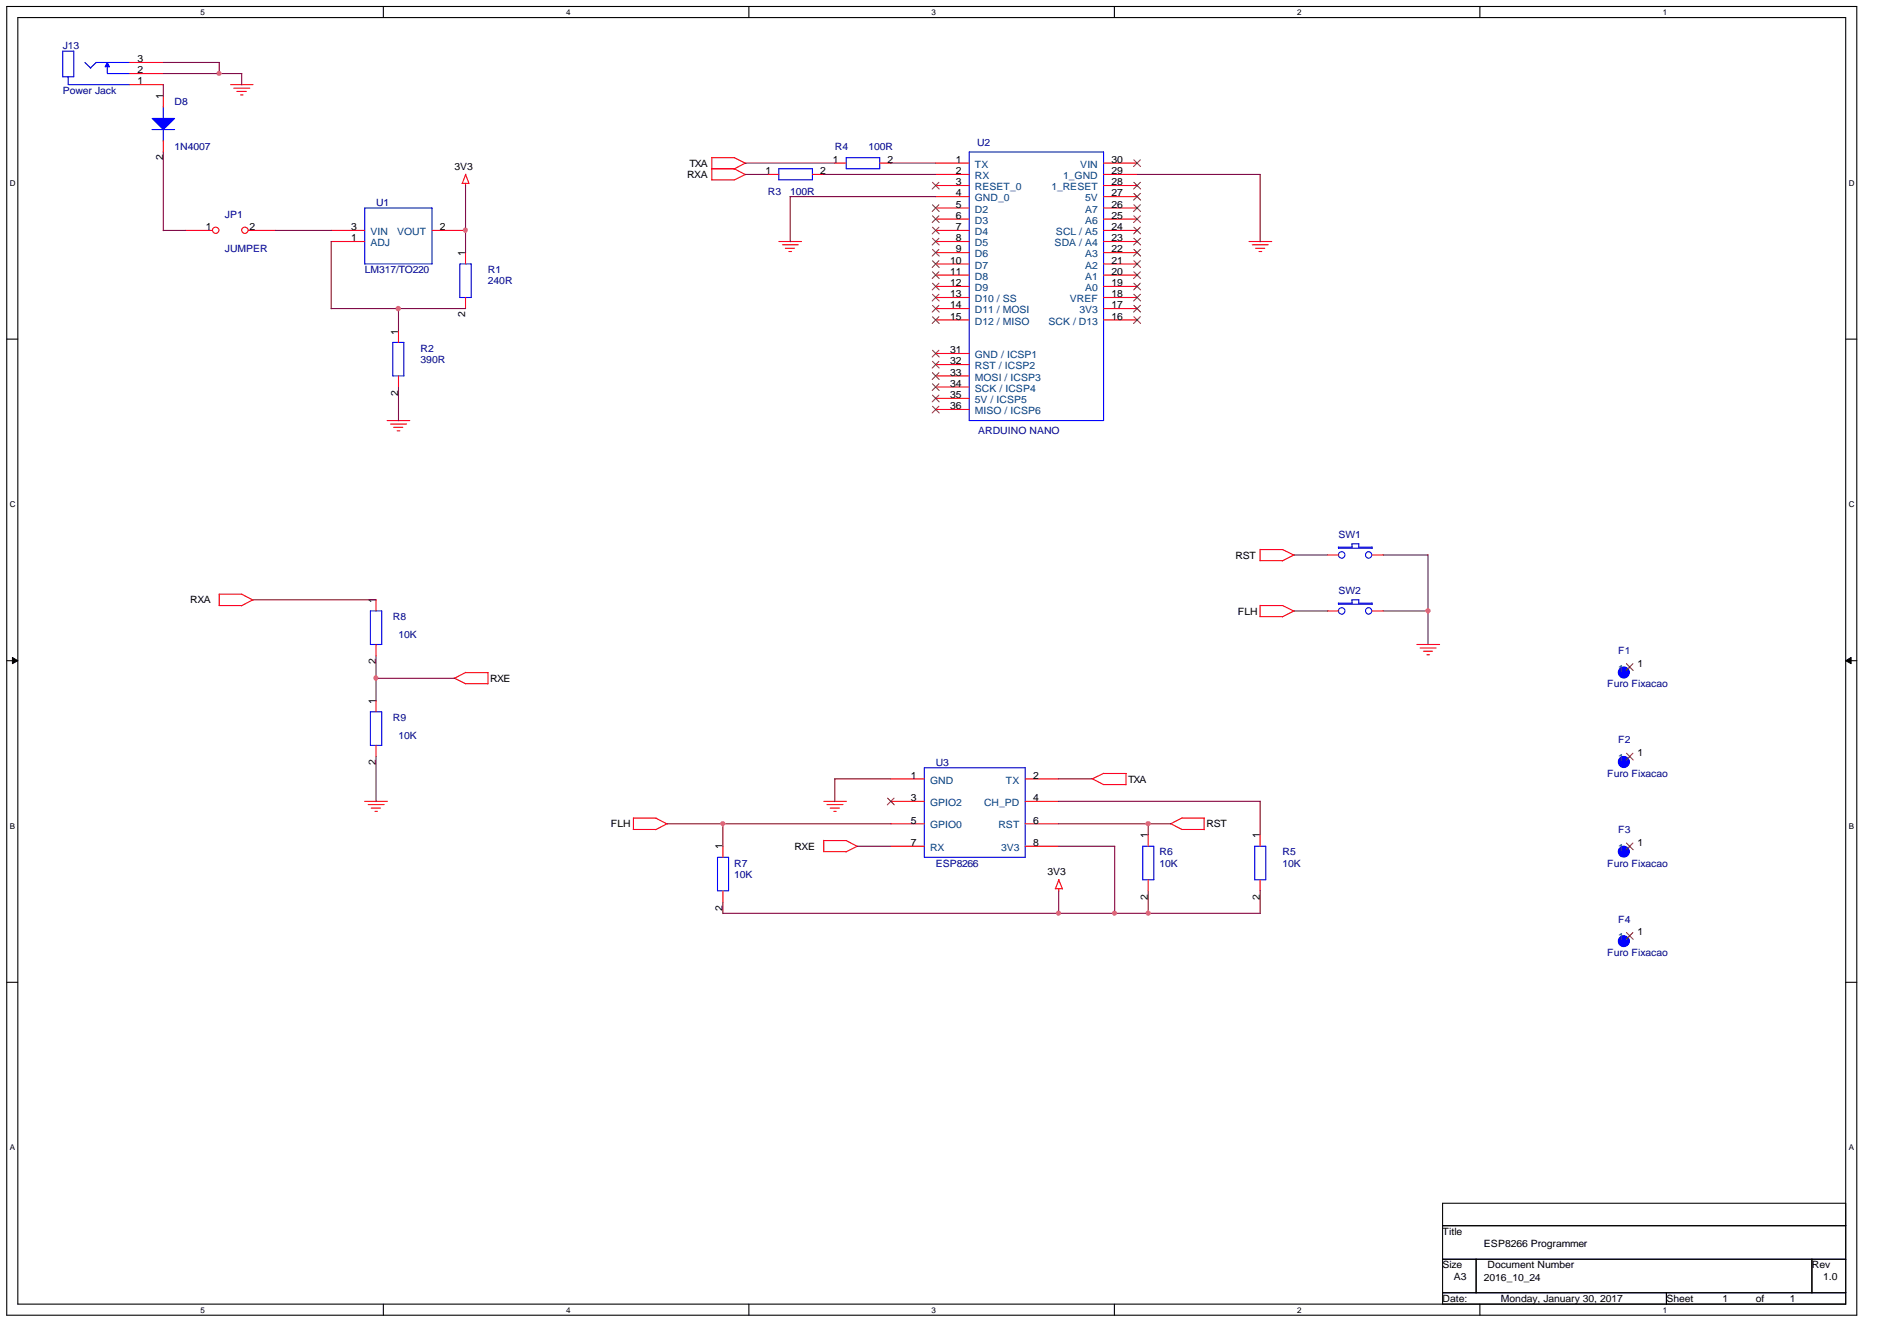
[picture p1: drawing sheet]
<svg xmlns="http://www.w3.org/2000/svg" width="297mm" height="210mm" viewBox="0 0 297 210" stroke-linecap="round" stroke-linejoin="round" font-family="sans-serif">
<path d="M1.1 1h289.6v204.9h-289.6zM2.8 2.8h286.2v201.3h-286.2z" fill="none" stroke="#000" stroke-width=".17"/>
<g fill="#fff">
<path d="M31.4 1.2h.7v1.4h-.7z"/>
<path d="M31.4 204.3h.7v1.4h-.7z"/>
</g>
<path d="M60 1v1.8M60 204.1v1.8" fill="none" stroke="#000" stroke-width=".17"/>
<g fill="#fff">
<path d="M88.6 1.2h.7v1.4h-.7z"/>
<path d="M88.6 204.3h.7v1.4h-.7z"/>
</g>
<path d="M117.3 1v1.8M117.3 204.1v1.8" fill="none" stroke="#000" stroke-width=".17"/>
<g fill="#fff">
<path d="M145.9 1.2h.7v1.4h-.7z"/>
<path d="M145.9 204.3h.7v1.4h-.7z"/>
</g>
<path d="M174.5 1v1.8M174.5 204.1v1.8" fill="none" stroke="#000" stroke-width=".17"/>
<g fill="#fff">
<path d="M203.1 1.2h.7v1.4h-.7z"/>
<path d="M203.1 204.3h.7v1.4h-.7z"/>
</g>
<path d="M231.7 1v1.8M231.7 204.1v1.8" fill="none" stroke="#000" stroke-width=".17"/>
<g fill="#fff">
<path d="M260.3 1.2h.7v1.4h-.7z"/>
<path d="M260.3 204.3h.7v1.4h-.7z"/>
<path d="M1.5 27.9h.9v1.4h-.9z"/>
<path d="M289.5 27.9h.9v1.4h-.9z"/>
<path d="M1.5 78.2h.9v1.4h-.9z"/>
<path d="M289.5 78.2h.9v1.4h-.9z"/>
</g>
<path d="M1.1 53.1h1.7M289 53.1h1.7" fill="none" stroke="#000" stroke-width=".17"/>
<g fill="#fff">
<path d="M1.5 128.6h.8v1.4h-.8z"/>
<path d="M289.5 128.6h.8v1.4h-.8z"/>
</g>
<path d="M1.1 103.4h1.7M289 103.4h1.7" fill="none" stroke="#000" stroke-width=".17"/>
<path d="M1.9 102.9l.9 .5-.9 .5zM289 103.4l.9-.5v1z" fill="#000"/>
<path d="M1.9 102.9l.9 .5-.9 .5zM289 103.4l.9-.5v1z" fill="none" stroke="#000" stroke-width=".16"/>
<g fill="#fff">
<path d="M1.5 178.9h.8v1.4h-.8z"/>
<path d="M289.5 178.9h.8v1.4h-.8z"/>
</g>
<path d="M1.1 153.8h1.7M289 153.8h1.7M225.9 188.3h63.1v15.8h-63.1zM225.9 191.9h63.1M225.9 197.1h63.1M231.1 197.1v5.3M283.7 197.1v5.3M225.9 202.4h63.1M260.9 202.4v1.7" fill="none" stroke="#000" stroke-width=".17"/>
<g fill="none" stroke="#f00" stroke-width=".17">
<path d="M36.1 13.3h3.5M36.6 13.8h2.5M37.1 14.3h1.5M37.7 14.9h.4M29.1 36.1h4.2M38.9 36.1h4.2M72.3 28.7h1.1M72.9 28.7v.4M72.9 27.3l.5 1.4M72.9 27.3l-.5 1.4M122 37.8h3.5M122.5 38.3h2.5"/>
<path d="M123 38.9h1.4M123.5 39.4h.4M146.5 37.8h5.3M146.5 25.5h5.3M146.5 27.3h5.3M146.5 29h5.3M146.5 30.8h5.3M146.5 32.6h5.3M146.5 34.3h5.3M146.5 36.1h5.3M146.5 39.5h5.3M172.8 37.8h5.3"/>
<path d="M172.8 25.5h5.3M172.8 27.3h5.3M172.8 29h5.3M172.8 30.8h5.3M172.8 32.6h5.3M172.8 34.3h5.3M172.8 36.1h5.3M172.8 39.5h5.3M195.6 37.8h3.5M196.1 38.3h2.5M196.6 38.9h1.4M197.1 39.4h.5"/>
<path d="M146.5 41.3h5.3M146.5 43.1h5.3M146.5 44.8h5.3M146.5 46.6h5.3M146.5 48.3h5.3M146.5 50.1h5.3M146.5 55.3h5.3M146.5 57.1h5.3M146.5 58.8h5.3M172.8 41.3h5.3M172.8 43.1h5.3M172.8 44.8h5.3"/>
<path d="M172.8 46.6h5.3M172.8 48.3h5.3M172.8 50.1h5.3M60.6 65.8h3.6M61.2 66.4h2.5M61.6 66.9h1.5M62.2 67.4h.4M146.5 60.6h5.3M146.5 62.4h5.3M146.5 64.1h5.3M221.9 100.9h3.5M222.4 101.4h2.5"/>
<path d="M222.9 101.9h1.4M223.4 102.5h.5M57.1 125.4h3.6M57.7 125.9h2.5M58.1 126.5h1.5M58.7 127h.4M129 125.4h3.5M129.5 125.9h2.5M130 126.5h1.4M130.6 127h.3M139.5 125.4h5.2M139.5 121.9h5.2"/>
<path d="M139.5 128.9h5.2M139.5 132.5h5.2M160.5 125.4h5.3M160.5 121.9h5.3M160.5 128.9h5.3M160.5 132.5h5.3M165.2 139.1h1.1M165.8 139.1v.4M165.8 137.7l.6 1.4M165.8 137.7l-.5 1.4"/>
<circle cx="33.8" cy="36" r=".5"/>
<circle cx="38.4" cy="36" r=".5"/>
</g>
<path d="M151.8 23.8h21v42h-21zM144.7 120.2h15.8v14h-15.8z" fill="none" stroke="#00f" stroke-width=".17"/>
<g fill="none" stroke="#804000" stroke-width=".16">
<path d="M146 28.5l1.1 1.1M146 32l1.1 1.1M146 33.8l1.1 1M146 35.6l1.1 1M146 37.3l1.1 1.1M146 39l1.1 1.1M147 28.5l-1 1.1M147 32l-1 1.1M147 33.8l-1 1M147 35.6l-1 1M147 37.3l-1 1.1M147 39l-1 1.1"/>
<path d="M177.5 39l1.1 1.1M177.5 37.3l1.1 1.1M177.5 35.6l1.1 1M177.5 33.8l1.1 1M177.5 32l1.1 1.1M177.5 30.3l1.1 1M177.5 28.5l1.1 1.1M177.5 25l1.1 1.1M178.6 39l-1.1 1.1M178.6 37.3l-1.1 1.1M178.6 35.6l-1.1 1M178.6 33.8l-1.1 1"/>
<path d="M178.6 32l-1.1 1.1M178.6 30.3l-1.1 1M178.6 28.5l-1.1 1.1M178.6 25l-1.1 1.1M146 40.8l1.1 1.1M146 42.5l1.1 1.1M146 44.3l1.1 1.1M146 46.1l1.1 1M146 47.8l1.1 1.1M146 49.6l1.1 1M146 54.8l1.1 1.1M146 56.6l1.1 1"/>
<path d="M146 58.3l1.1 1.1M147 40.8l-1 1.1M147 42.5l-1 1.1M147 44.3l-1 1.1M147 46.1l-1 1M147 47.8l-1 1.1M147 49.6l-1 1M147 56.6l-1 1M147 54.8l-1 1.1M147 58.3l-1 1.1M177.5 49.6l1.1 1M177.5 47.8l1.1 1.1"/>
<path d="M177.5 46.1l1.1 1M177.5 44.3l1.1 1.1M177.5 42.5l1.1 1.1M177.5 40.8l1.1 1.1M178.6 49.6l-1.1 1M178.6 47.8l-1.1 1.1M178.6 46.1l-1.1 1M178.6 44.3l-1.1 1.1M178.6 42.5l-1.1 1.1M178.6 40.8l-1.1 1.1M146 60.1l1.1 1M146 61.8l1.1 1.1"/>
<path d="M146 63.6l1.1 1M147 63.6l-1 1M147 61.8l-1 1.1M147 60.1l-1 1M139 124.9l1 1.1M140 124.9l-1.1 1.1"/>
</g>
<circle cx="254.3" cy="119.3" r=".87" fill="#00f"/>
<circle cx="254.3" cy="119.3" r=".87" fill="none" stroke="#00f" stroke-width=".17"/>
<path d="M255.2 118.4h.1" fill="none" stroke="#f00" stroke-width=".17"/>
<path d="M254.7 117.9l1 1.1M255.7 117.9l-1.1 1.1" fill="none" stroke="#804000" stroke-width=".16"/>
<circle cx="254.3" cy="133.3" r=".86" fill="#00f"/>
<g fill="none" stroke="#00f" stroke-width=".17">
<path d="M122 26.4h5.2v1.8h-5.2z"/>
<circle cx="254.3" cy="133.3" r=".86"/>
</g>
<path d="M120.2 27.3h1.8M127.2 27.3h1.8M255.2 132.5h.1" fill="none" stroke="#f00" stroke-width=".17"/>
<path d="M254.7 132l1 1M255.7 132l-1.1 1" fill="none" stroke="#804000" stroke-width=".16"/>
<path d="M23.8 18.5h3.5l-1.7 1.8z" fill="#00f"/>
<g fill="none" stroke="#00f" stroke-width=".17">
<path d="M23.8 18.5h3.5l-1.7 1.8zM25.6 16.8v1.8M23.8 20.3h3.5M25.6 20.3v1.8M132.5 24.7h5.2v1.7h-5.2zM209.5 94.4h2.2M209.6 94.6h5.3M209.6 94.4v.2M211.7 93.9h1.1M211.7 93.9v.5M212.7 94.4h2.1M212.8 93.9v.5"/>
<path d="M214.8 94.4v.2M112.3 134.2h1.8v5.2h-1.8zM178.9 132.5h1.8v5.2h-1.8zM196.5 132.5h1.7v5.2h-1.7z"/>
<circle cx="210.1" cy="95.6" r=".51"/>
<circle cx="214.3" cy="95.6" r=".5"/>
</g>
<path d="M25.6 15v1.8M25.6 22v1.8M130.7 25.5h1.8M137.7 25.5h1.8M207.9 95.6h1.7M214.8 95.6h1.8M113.2 132.5v1.7M113.2 139.4v1.8M179.8 130.7v1.8M179.8 137.7v1.7M197.3 130.7v1.8M197.3 137.7v1.7" fill="none" stroke="#f00" stroke-width=".17"/>
<circle cx="254.3" cy="147.3" r=".86" fill="#00f"/>
<circle cx="254.3" cy="147.3" r=".86" fill="none" stroke="#00f" stroke-width=".17"/>
<path d="M255.2 146.5h.1" fill="none" stroke="#f00" stroke-width=".17"/>
<path d="M254.7 146l1 1M255.7 146l-1.1 1" fill="none" stroke="#804000" stroke-width=".16"/>
<circle cx="254.3" cy="105.3" r=".87" fill="#00f"/>
<g fill="none" stroke="#00f" stroke-width=".17">
<path d="M9.8 8h1.8v4h-1.8zM10.7 12v1.3h9.6M13.3 9.8l.9 .9M16.8 9.8v1.7h3.5M20.4 9.8h-5.3l-1 .9M61.5 53.6h1.7v5.2h-1.7zM72 41.3h1.8v5.3h-1.8zM209.5 85.6h2.2M209.6 85.8h5.3M209.6 85.6v.3M211.7 85.1h1.1M211.7 85.1v.6"/>
<path d="M212.7 85.6h2.1M212.8 85.1v.5M214.8 85.6v.2"/>
<circle cx="210.1" cy="86.9" r=".51"/>
<circle cx="214.3" cy="86.9" r=".5"/>
<circle cx="254.3" cy="105.3" r=".87"/>
</g>
<path d="M72.9 39.5v1.8M62.4 51.8v1.8M62.4 58.8v1.8M72.9 46.6v1.7M207.9 86.9h1.7M214.8 86.9h1.8M255.2 104.4h.1" fill="none" stroke="#f00" stroke-width=".17"/>
<path d="M254.7 103.9l1 1M255.7 103.9l-1.1 1" fill="none" stroke="#804000" stroke-width=".16"/>
<path d="M16.8 9.8l.3 .7h-.6z" fill-rule="evenodd" fill="#00f"/>
<path d="M16.8 9.8l.3 .7h-.6zM57.1 32.6h10.5v8.7h-10.5zM58 95.6h1.8v5.3h-1.8zM58 111.4h1.8v5.3h-1.8z" fill="none" stroke="#00f" stroke-width=".17"/>
<g fill="none" stroke="#f00" stroke-width=".17">
<path d="M20.3 13.3h5.3M20.3 11.5h5.3M20.3 9.8h5.3M51.9 36.1h5.2M51.9 37.8h5.2M67.6 36.1h5.3M111.4 26.4h3.6M111.4 28.2h3.6M111.5 24.6v3.6M111.5 24.7h3.5M115 24.7l1.8 .9M115 26.4l1.8 .9"/>
<path d="M116.7 25.5l-1.8 1M116.7 27.3l-1.8 .9M34.3 94.8h3.5M34.3 93v1.8M34.3 93h3.6M37.8 93l1.8 .9M39.6 93.9l-1.8 .9M58.9 93.9v1.7M197.3 87.8h3.5M197.3 96.5h3.5M197.3 86v1.8M197.3 94.7v1.8"/>
<path d="M197.3 86h3.6M197.3 94.8h3.6M200.8 86l1.8 .9M200.8 94.8l1.8 .9M202.6 86.9l-1.8 .9M202.6 95.6l-1.8 1M58.9 100.9v1.8M58.9 109.6v1.8M58.9 116.7v1.7M71.1 106.1l1.8 .9M72.9 107h3.5M72.9 105.3h3.6"/>
<path d="M72.9 105.2l-1.7 1M76.4 105.3v1.8M99.1 129.8h3.6M99.2 128.1h3.5M99.2 128v1.8M102.7 128.1l1.8 .9M104.4 128.9l-1.7 1M128.9 133.3h3.6M129 131.5v1.8M129 131.6h3.5M132.5 131.6l1.8 .9M134.2 132.5l-1.7 .8"/>
<path d="M171 121.9l1.8 .9M172.8 122.8h3.5M172.8 121.1h3.6M172.8 121l-1.8 .9M176.3 121.1v1.8M183.3 128.9l1.8 .9M185 129.8h3.5M185.1 128.1h3.5M185.1 128l-1.8 .9M188.5 128.1v1.8"/>
</g>
<g fill="none" stroke="#800040" stroke-width=".17">
<path d="M25.6 13.3v1.8M25.6 11.5h12.3M25.6 9.8h8.8M34.3 9.8v1.8M37.8 11.5v1.8M25.6 23.8v12.3M25.6 36.1h3.5M43.1 36.1h8.8M51.9 37.8v10.5M72.9 29v10.6M116.7 27.3h3.6M116.7 25.5h14.1"/>
<path d="M123.7 30.8h22.8M123.7 30.8v7M129 27.3h17.6M139.4 25.5h7.1M178.1 27.3h19.3M197.3 27.3v10.5M51.9 48.3h21M62.4 48.3v3.5M62.4 60.6v5.3M39.6 93.9h19.3M202.6 86.9h5.3M202.6 95.6h5.3"/>
<path d="M216.6 86.9h7M216.6 95.6h7M223.6 86.8v14.1M58.8 106.2h12.4M58.9 102.7v7M58.9 118.4v7.1M104.4 128.9h35.1M113.2 128.9v3.6M130.7 121.9h8.8M130.7 121.9v3.6M134.2 132.5h5.3M165.7 121.9h5.3"/>
<path d="M165.7 125.4h31.6M165.8 132.5h8.8M165.8 128.9h17.5M165.8 139.4v3.6M174.5 132.5v10.5M179.8 128.9v1.8M179.8 139.4v3.6M197.3 125.4v5.3M197.3 139.4v3.6M113.2 141.2v1.8M113.2 143h84.2"/>
</g>
<circle cx="179.8" cy="128.9" r=".33" fill="#f0f"/>
<circle cx="179.8" cy="128.9" r=".33" fill="none" stroke="#f0f" stroke-width=".17"/>
<circle cx="113.2" cy="128.9" r=".32" fill="#f0f"/>
<circle cx="113.2" cy="128.9" r=".32" fill="none" stroke="#f0f" stroke-width=".17"/>
<circle cx="58.8" cy="106.1" r=".33" fill="#f0f"/>
<circle cx="58.8" cy="106.1" r=".33" fill="none" stroke="#f0f" stroke-width=".17"/>
<circle cx="62.3" cy="48.3" r=".34" fill="#f0f"/>
<circle cx="62.3" cy="48.3" r=".34" fill="none" stroke="#f0f" stroke-width=".17"/>
<circle cx="179.8" cy="142.9" r=".33" fill="#f0f"/>
<circle cx="179.8" cy="142.9" r=".33" fill="none" stroke="#f0f" stroke-width=".17"/>
<circle cx="174.5" cy="142.9" r=".32" fill="#f0f"/>
<circle cx="174.5" cy="142.9" r=".32" fill="none" stroke="#f0f" stroke-width=".17"/>
<circle cx="165.7" cy="142.9" r=".32" fill="#f0f"/>
<circle cx="165.7" cy="142.9" r=".32" fill="none" stroke="#f0f" stroke-width=".17"/>
<circle cx="223.6" cy="95.6" r=".33" fill="#f0f"/>
<circle cx="223.6" cy="95.6" r=".33" fill="none" stroke="#f0f" stroke-width=".17"/>
<circle cx="34.3" cy="11.5" r=".32" fill="#f0f"/>
<circle cx="34.3" cy="11.5" r=".32" fill="none" stroke="#f0f" stroke-width=".17"/>
<circle cx="72.9" cy="36" r=".33" fill="#f0f"/>
<circle cx="72.9" cy="36" r=".33" fill="none" stroke="#f0f" stroke-width=".17"/>
<g font-size="1.6" fill="#000080">
<text x="9.8" y="7.7">J13</text>
<text x="9.8" y="14.7">Power Jack</text>
<text x="27.3" y="16.5">D8</text>
<text x="27.3" y="23.5">1N4007</text>
<text x="130.7" y="23.5">R4</text>
<text x="136" y="23.5">100R</text>
<text x="153" y="22.8">U2</text>
<text x="35.2" y="34.2">JP1</text>
<text x="58.9" y="32.2">U1</text>
<text x="120.2" y="30.5">R3</text>
<text x="123.7" y="30.5">100R</text>
<text x="35.2" y="39.4">JUMPER</text>
<text x="57.1" y="42.8">LM317/TO220</text>
<text x="76.4" y="42.8">R1</text>
<text x="76.4" y="44.5">240R</text>
<text x="65.9" y="55">R2</text>
<text x="65.9" y="56.8">390R</text>
<text x="153.2" y="68">ARDUINO NANO</text>
<text x="209.6" y="84.3">SW1</text>
<text x="209.6" y="93">SW2</text>
<text x="61.5" y="97.1">R8</text>
<text x="62.4" y="99.9">10K</text>
<text x="251.7" y="107.6">Furo Fixacao</text>
<text x="253.4" y="102.3">F1</text>
<text x="61.5" y="112.9">R9</text>
<text x="62.4" y="115.7">10K</text>
<text x="146.5" y="119.8">U3</text>
<text x="253.4" y="116.4">F2</text>
<text x="251.7" y="121.6">Furo Fixacao</text>
<text x="253.4" y="130.4">F3</text>
<text x="115" y="135.6">R7</text>
<text x="115" y="137.4">10K</text>
<text x="146.5" y="135.6">ESP8266</text>
<text x="181.6" y="133.9">R6</text>
<text x="181.6" y="135.6">10K</text>
<text x="200.8" y="133.9">R5</text>
<text x="200.8" y="135.6">10K</text>
<text x="251.7" y="135.6">Furo Fixacao</text>
<text x="251.7" y="149.6">Furo Fixacao</text>
<text x="253.4" y="144.4">F4</text>
</g>
<g font-size="1.6">
<text x="21.5" y="11.5">2</text>
<text x="21.5" y="9.7">3</text>
<text x="21.5" y="13.2">1</text>
<text x="25.5" y="15.5" transform="rotate(-90 25.5 15.5)">1</text>
<text x="25.5" y="25.1" transform="rotate(-90 25.5 25.1)">2</text>
<text x="71.2" y="26.6">3V3</text>
<text x="107.6" y="27.9">RXA</text>
<text x="107.9" y="26.1">TXA</text>
<text x="119.8" y="27.3">1</text>
<text x="128.4" y="27.3">2</text>
<text x="130.4" y="25.5">1</text>
<text x="139" y="25.5">2</text>
<text x="149.6" y="25.5">1</text>
<text x="149.6" y="27.3">2</text>
<text x="149.6" y="29">3</text>
<text x="174" y="29">28</text>
<text x="174" y="27.3">29</text>
<text x="174" y="25.5">30</text>
<text x="149.6" y="30.7">4</text>
<text x="149.6" y="32.5">5</text>
<text x="149.6" y="34.2">6</text>
<text x="174" y="34.2">25</text>
<text x="174" y="32.5">26</text>
<text x="174" y="30.7">27</text>
<text x="32.2" y="36">1</text>
<text x="39.1" y="36">2</text>
<text x="55" y="36">3</text>
<text x="55" y="37.8">1</text>
<text x="68.9" y="36">2</text>
<text x="72.9" y="40.1" transform="rotate(-90 72.9 40.1)">1</text>
<text x="148.8" y="41.3">10</text>
<text x="149.6" y="36">7</text>
<text x="149.6" y="37.8">8</text>
<text x="149.6" y="39.5">9</text>
<text x="174" y="41.3">21</text>
<text x="174" y="39.5">22</text>
<text x="174" y="37.8">23</text>
<text x="174" y="36">24</text>
<text x="148.8" y="43">11</text>
<text x="148.8" y="44.8">12</text>
<text x="148.8" y="46.5">13</text>
<text x="174" y="46.5">18</text>
<text x="174" y="44.8">19</text>
<text x="174" y="43">20</text>
<text x="62.4" y="52.4" transform="rotate(-90 62.4 52.4)">1</text>
<text x="72.9" y="49.7" transform="rotate(-90 72.9 49.7)">2</text>
<text x="148.8" y="48.3">14</text>
<text x="148.8" y="50">15</text>
<text x="174" y="50">16</text>
<text x="174" y="48.3">17</text>
<text x="148.8" y="55.3">31</text>
<text x="148.8" y="57">32</text>
<text x="148.8" y="58.8">33</text>
<text x="62.4" y="61.9" transform="rotate(-90 62.4 61.9)">2</text>
<text x="148.8" y="60.5">34</text>
<text x="148.8" y="62.3">35</text>
<text x="148.8" y="64.1">36</text>
<text x="193.5" y="87.5">RST</text>
<text x="29.8" y="94.4">RXA</text>
<text x="58.8" y="94.4" transform="rotate(-90 58.8 94.4)">1</text>
<text x="193.8" y="96.2">FLH</text>
<text x="58.8" y="104" transform="rotate(-90 58.8 104)">2</text>
<text x="76.7" y="106.7">RXE</text>
<text x="256.4" y="104.4">1</text>
<text x="58.8" y="110.2" transform="rotate(-90 58.8 110.2)">1</text>
<text x="58.8" y="119.8" transform="rotate(-90 58.8 119.8)">2</text>
<text x="256.4" y="118.4">1</text>
<text x="142.6" y="121.9">1</text>
<text x="142.6" y="125.4">3</text>
<text x="161.8" y="121.9">2</text>
<text x="161.8" y="125.4">4</text>
<text x="176.7" y="122.5">TXA</text>
<text x="95.7" y="129.5">FLH</text>
<text x="142.6" y="128.9">5</text>
<text x="161.8" y="128.9">6</text>
<text x="179.7" y="131.2" transform="rotate(-90 179.7 131.2)">1</text>
<text x="188.9" y="129.5">RST</text>
<text x="197.3" y="131.2" transform="rotate(-90 197.3 131.2)">1</text>
<text x="113.2" y="133" transform="rotate(-90 113.2 133)">1</text>
<text x="124.4" y="133">RXE</text>
<text x="142.6" y="132.4">7</text>
<text x="161.8" y="132.4">8</text>
<text x="164" y="137">3V3</text>
<text x="256.4" y="132.4">1</text>
<text x="113.2" y="142.5" transform="rotate(-90 113.2 142.5)">2</text>
<text x="179.7" y="140.8" transform="rotate(-90 179.7 140.8)">2</text>
<text x="197.3" y="140.8" transform="rotate(-90 197.3 140.8)">2</text>
<text x="256.4" y="146.4">1</text>
<text x="225.9" y="193.3">Title</text>
<text x="232.4" y="195.2">ESP8266 Programmer</text>
<text x="225.9" y="198.5">Size</text>
<text x="225.9" y="203.8">Date:</text>
<text x="227.7" y="200.3">A3</text>
<text x="232.4" y="200.5">2016_10_24</text>
<text x="232.9" y="198.5">Document Number</text>
<text x="235" y="203.8">Monday, January 30, 2017</text>
<text x="260.9" y="203.8">Sheet</text>
<text x="269.7" y="203.8">1</text>
<text x="275" y="203.8">of</text>
<text x="280.2" y="203.8">1</text>
<text x="283.7" y="198.5">Rev</text>
<text x="285.5" y="200.3">1.0</text>
</g>
<g font-size="1.6" fill="#004080">
<text x="152.7" y="26.2">TX</text>
<text x="152.7" y="28">RX</text>
<text x="152.7" y="29.8">RESET_0</text>
<text x="164.6" y="29.8">1_RESET</text>
<text x="166.5" y="28">1_GND</text>
<text x="169.2" y="26.2">VIN</text>
<text x="152.7" y="31.5">GND_0</text>
<text x="152.7" y="33.3">D2</text>
<text x="152.7" y="35">D3</text>
<text x="169.9" y="35">A6</text>
<text x="169.9" y="33.3">A7</text>
<text x="169.9" y="31.5">5V</text>
<text x="58" y="36.8">VIN</text>
<text x="58" y="38.5">ADJ</text>
<text x="62.2" y="36.8">VOUT</text>
<text x="152.7" y="36.8">D4</text>
<text x="152.7" y="38.5">D5</text>
<text x="152.7" y="40.3">D6</text>
<text x="165.1" y="38.5">SDA / A4</text>
<text x="165.4" y="36.8">SCL / A5</text>
<text x="169.9" y="40.3">A3</text>
<text x="152.7" y="42">D7</text>
<text x="152.7" y="43.8">D8</text>
<text x="152.7" y="45.6">D9</text>
<text x="152.7" y="47.3">D10 / SS</text>
<text x="167.5" y="47.3">VREF</text>
<text x="169.9" y="45.6">A0</text>
<text x="169.9" y="43.8">A1</text>
<text x="169.9" y="42">A2</text>
<text x="152.7" y="49">D11 / MOSI</text>
<text x="152.7" y="50.8">D12 / MISO</text>
<text x="164.2" y="50.8">SCK / D13</text>
<text x="169" y="49">3V3</text>
<text x="152.7" y="56">GND / ICSP1</text>
<text x="152.7" y="57.8">RST / ICSP2</text>
<text x="152.7" y="59.6">MOSI / ICSP3</text>
<text x="152.7" y="61.3">SCK / ICSP4</text>
<text x="152.7" y="63.1">5V / ICSP5</text>
<text x="152.7" y="64.8">MISO / ICSP6</text>
<text x="253.4" y="105.1">1</text>
<text x="253.4" y="119.1">1</text>
<text x="145.6" y="122.6">GND</text>
<text x="157.5" y="122.6">TX</text>
<text x="145.6" y="126.2">GPIO2</text>
<text x="145.6" y="129.7">GPIO0</text>
<text x="154.1" y="126.2">CH_PD</text>
<text x="156.3" y="129.7">RST</text>
<text x="145.6" y="133.2">RX</text>
<text x="156.8" y="133.2">3V3</text>
<text x="253.4" y="133.2">1</text>
<text x="253.4" y="147.2">1</text>
</g>
<g font-size="1.3">
<text x="31.4" y="2.4">5</text>
<text x="88.6" y="2.4">4</text>
<text x="145.9" y="2.4">3</text>
<text x="203.1" y="2.4">2</text>
<text x="260.3" y="2.4">1</text>
<text x="1.5" y="29">D</text>
<text x="289.5" y="29">D</text>
<text x="1.5" y="79.4">C</text>
<text x="289.5" y="79.4">C</text>
<text x="1.5" y="129.7">B</text>
<text x="289.5" y="129.7">B</text>
<text x="1.5" y="180">A</text>
<text x="289.5" y="180">A</text>
<text x="31.4" y="205.5">5</text>
<text x="88.6" y="205.5">4</text>
<text x="145.9" y="205.5">3</text>
<text x="203.1" y="205.5">2</text>
<text x="260.3" y="205.5">1</text>
</g>
</svg>
